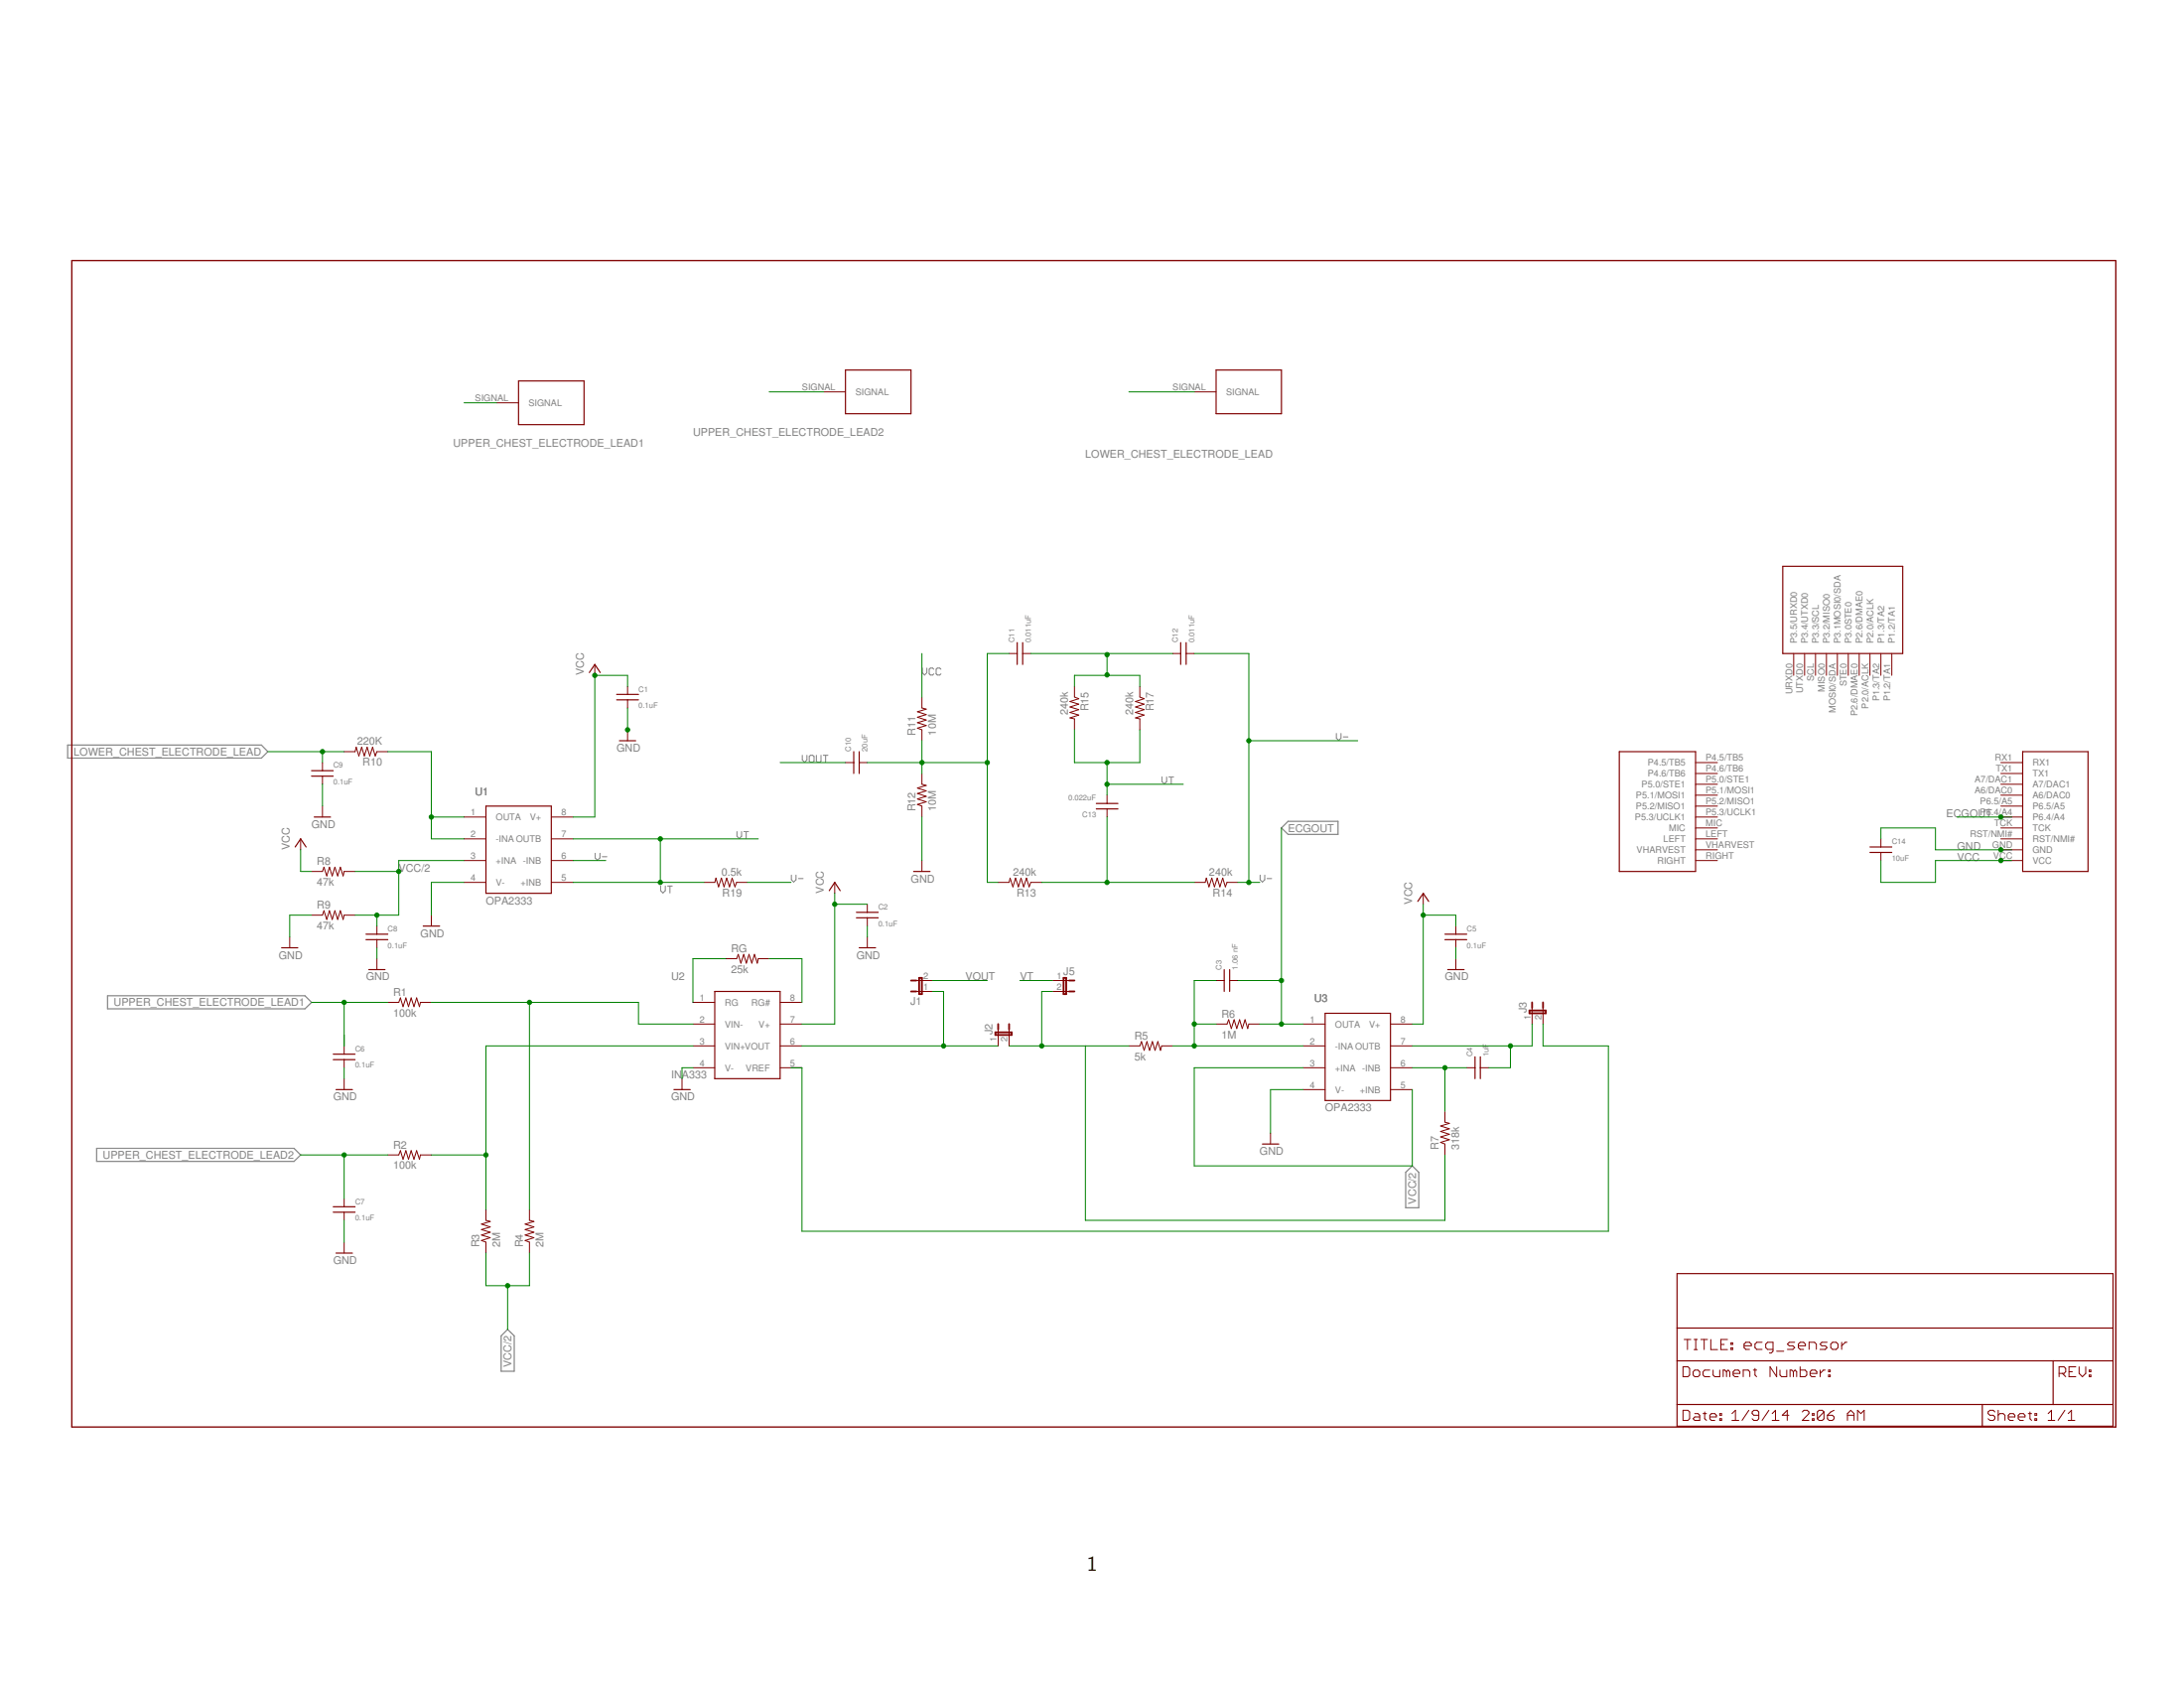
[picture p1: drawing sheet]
<svg xmlns="http://www.w3.org/2000/svg" width="279mm" height="216mm" viewBox="0 0 279 216" stroke-linecap="round" stroke-linejoin="round" font-family="sans-serif">
<g fill="none" stroke="#808080" stroke-width=".13">
<path d="M102.6 96.6v.6l.3 .3 .3-.3v-.6M103.7 96.6h.3l.1 .2v.5l-.1 .2h-.3l-.2-.2v-.5zM104.4 96.6v.7l.2 .2h.3l.1-.2v-.7M105.3 96.6h.6M105.6 96.6v.9M118 85.4v.6l.3 .3 .3-.3v-.6M119.5 85.6l-.2-.2h-.3l-.1 .2v.6l.1 .1h.3l.2-.1M120.4 85.6l-.2-.2h-.3l-.1 .2v.6l.1 .1h.3l.2-.1M148.7 99.4v.6l.2 .3 .3-.3v-.6M149.5 99.4h.6M149.8 99.4v.9M171 93.8v.6l.3 .3 .3-.3v-.6"/>
<path d="M171.9 94.3h.5M76.1 109.1v.6l.3 .3 .4-.3v-.6M77 109.6h.6M84.5 113.3v.6l.3 .3 .3-.3v-.6M85.4 113.3h.6M85.7 113.3v.9M94.3 106.4v.6l.3 .3 .3-.3v-.6M95.2 106.4h.6M95.5 106.4v.9M101.2 111.9v.6l.3 .3 .3-.3v-.6M102.2 112.4h.5M161.2 111.9v.6l.3 .3 .3-.3v-.6"/>
<path d="M162.1 112.4h.6"/>
</g>
<path d="M8.7 95.3h24.7l.9 .8-.9 .9h-24.7zM163.9 105.9l.9-.8h6.4v1.6h-6.4zM13.8 127.4h25.2l.9 .8-.9 .8h-25.2zM12.4 146.9h25.2l.9 .8-.9 .8h-25.2zM179.8 149.9l.9-.8 .8 .8v4.6h-1.7zM64.9 170l.9 .9v4.5h-1.7v-4.5z" fill="none" stroke="#808080" stroke-width=".15"/>
<path d="M9.2 33.3h261.5v149.2h-261.5z" fill="none" stroke="#800000" stroke-width=".17"/>
<g fill="none" stroke="#800000" stroke-width=".13">
<path d="M63.6 51.5h2.7M105.4 50.1h2.8M152.8 50.1h2.8M41.3 97.5v1.1M41.3 99.3v1M44 96.1h1.4l.2-.5 .3 1.1 .4-1.1 .3 1.1 .4-1.1 .3 1.1 .4-1.1 .3 1.1 .2-.6h1.4M76.1 85v1.4M80.3 87.8v1M80.3 89.5v1.1M80.3 93.3v1.4M108.2 97.5h1M109.9 97.5h1.1"/>
<path d="M117.9 89.2v1.4l.6 .1-1.1 .3 1.1 .4-1.1 .3 1.1 .4-1.1 .3 1.1 .4-1.1 .3 .5 .2v1.4M117.9 98.9v1.4l.6 .2-1.1 .3 1.1 .4-1.1 .3 1.1 .4-1.1 .3 1.1 .4-1.1 .3 .5 .2v1.4M129.1 83.6h1M130.8 83.6h1.1M137.5 87.8v1.4l.5 .2-1.1 .3 1.1 .4-1.1 .3 1.1 .4-1.1 .3 1.1 .4-1.1 .3 .6 .1v1.4M145.8 87.8v1.4l.6 .2-1.1 .3 1.1 .4-1.1 .3 1.1 .4-1.1 .3 1.1 .4-1.1 .3 .5 .1v1.4M150 83.6h1M151.7 83.6h1.1M216.9 97.5h2.8M216.9 98.9h2.8M229.5 83.6v2.8M230.9 83.6v2.8"/>
<path d="M232.3 83.6v2.8M233.7 83.6v2.8M235.1 83.6v2.8M236.5 83.6v2.8M237.8 83.6v2.8M239.2 83.6v2.8M240.6 83.6v2.8M242 83.6v2.8M256 97.5h2.8M256 98.9h2.8M37.1 119.8v1.4M38.5 107.3v1.4"/>
<path d="M39.9 111.5h1.4l.1-.6 .4 1.1 .3-1.1 .4 1.1 .3-1.1 .4 1.1 .3-1.1 .4 1.1 .1-.5h1.4M39.9 117.1h1.4l.1-.6 .4 1.1 .3-1.1 .4 1.1 .3-1.1 .4 1.1 .3-1.1 .4 1.1 .1-.5h1.4M41.3 103.1v1.4M48.2 118.4v1.1M55.2 117.1v1.3M59.4 104.5h2.8M59.4 107.3h2.8M59.4 110.1h2.8M59.4 112.9h2.8M70.5 104.5h2.8M70.5 107.3h2.8M70.5 110.1h2.8"/>
<path d="M70.5 112.9h2.8M90 112.9h1.4l.2-.6 .3 1.1 .4-1.1 .3 1.1 .4-1.1 .3 1.1 .4-1.1 .3 1.1 .2-.5h1.4M106.8 112.9v1.4M111 115.7v1M111 117.4v1M111 119.8v1.4M117.9 110.1v1.4M127.7 112.9h1.4l.1-.6 .4 1.1 .3-1.1 .4 1.1 .3-1.1 .4 1.1 .3-1.1 .4 1.1 .2-.5h1.4M141.6 101.7v1.1M141.6 103.5v1M152.8 112.9h1.4l.1-.6 .4 1.1 .3-1.1 .4 1.1 .3-1.1 .4 1.1 .3-1.1 .4 1.1 .2-.5h1.4M182.1 114.3v1.4"/>
<path d="M186.2 118.4v1.1M216.9 104.5h2.8M216.9 107.3h2.8M216.9 110.1h2.8M216.9 108.7h2.8M216.9 105.9h2.8M216.9 103.1h2.8M216.9 101.7h2.8M216.9 100.3h2.8M240.6 107.3v1M240.6 109v1.1M256 104.5h2.8"/>
<path d="M256 107.3h2.8M256 110.1h2.8M256 108.7h2.8M256 105.9h2.8M256 103.1h2.8M256 101.7h2.8M256 100.3h2.8M44 133.8v1M44 135.5v1.1M44 138v1.4M48.2 120.2v1M48.2 122.6v1.4"/>
<path d="M49.6 128.2h1.4l.2-.6 .4 1.2 .3-1.2 .4 1.2 .3-1.2 .4 1.2 .3-1.2 .4 1.2 .1-.6h1.4M87.2 138v1.4M88.6 128.2h2.8M88.6 131h2.8M88.6 133.8h2.8M88.6 136.6h2.8M92.8 122.6h1.4l.2-.5 .4 1.1 .3-1.1 .4 1.1 .3-1.1 .4 1.1 .3-1.1 .4 1.1 .1-.6h1.4M99.8 128.2h2.8M99.8 131h2.8M99.8 133.8h2.8M99.8 136.6h2.8M117.2 125.4h2.1"/>
<path d="M117.2 126.8h2.1M127.7 131.7v2.1M129.1 131.7v2.1M134.7 125.4h2.1M134.7 126.8h2.1M144.4 133.8h1.4l.2-.6 .4 1.1 .3-1.1 .4 1.1 .3-1.1 .4 1.1 .3-1.1 .4 1.1 .1-.5h1.4M155.6 131h1.4l.2-.6 .3 1.2 .4-1.2 .3 1.2 .4-1.2 .3 1.2 .4-1.2 .3 1.2 .2-.6h1.4M155.6 125.4h1M157.3 125.4h1.1M166.7 131h2.8M166.7 133.8h2.8M166.7 136.6h2.8"/>
<path d="M166.7 139.4h2.8M177.9 131h2.8M177.9 133.8h2.8M177.9 136.6h2.8M177.9 139.4h2.8M186.2 120.2v1M186.2 122.6v1.4M187.6 136.6h1.1M189.4 136.6h1M196 128.9v2.1M197.4 128.9v2.1M44 153.3v1"/>
<path d="M44 155v1.1M44 158.9v1.4M49.6 147.7h1.4l.2-.5 .4 1.1 .3-1.1 .4 1.1 .3-1.1 .4 1.1 .3-1.1 .4 1.1 .1-.6h1.4M62.2 154.7v1.4l.5 .1-1.1 .4 1.1 .3-1.1 .4 1.1 .3-1.1 .4 1.1 .3-1.1 .4 .6 .2v1.4M67.7 154.7v1.4l.6 .1-1.1 .4 1.1 .3-1.1 .4 1.1 .3-1.1 .4 1.1 .3-1.1 .4 .5 .2v1.4M162.5 144.9v1.4M184.8 142.1v1.4l.6 .2-1.1 .3 1.1 .4-1.1 .3 1.1 .4-1.1 .3 1.1 .4-1.1 .3 .5 .2v1.4M215.3 174.8h.6l.3 .2v.9l-.3 .2h-.6zM215.5 171.3h.8M215.9 171.3v1.3M216.6 175.5l.2-.3h.4l.2 .3v.4l-.2 .2h-.4l-.2-.2zM216.7 171.3h.4"/>
<path d="M216.7 172.6h.4M216.9 171.3v1.3M217.6 171.3h.8M218 171.3v1.3M218.7 175.2h-.6l-.2 .3v.4l.2 .2h.6M218.9 171.3v1.3h.8M219.2 175.2v.7l.2 .2h.6v-.9M220.2 172h.4M220.9 175.5l-.2-.3h-.2v.9M220.9 175.5v.6M220.9 175.5l.2-.3 .2 .3v.6M221 171.3h-.8v1.3h.8"/>
<path d="M221.4 172.4h.3v.2h-.3zM221.4 171.7h.3v.3h-.3zM221.7 175.7h.9v-.2l-.2-.3h-.5l-.2 .3v.4l.2 .2h.5M223 176.1v-.9h.6l.3 .3v.6M223.1 172.1h.9v-.2l-.2-.2h-.4l-.3 .2v.5l.3 .2h.4M224.3 175.2h.4M224.5 175v.9l.2 .2M225.4 171.7h-.7l-.2 .2v.5l.2 .2h.7M226.8 172.6h-.7l-.2-.2v-.5l.2-.2h.7v1.1l-.2 .3h-.2M227.3 174.8v1.3l-.9-1.3v1.3M227.3 172.8h.9M227.7 175.2v.7l.2 .2h.7v-.9"/>
<path d="M229.4 175.5l-.2-.3h-.2v.9M229.4 175.5v.6M229.4 175.5l.2-.3 .2 .3v.6M229.6 171.7h-.7l-.2 .2 .2 .2h.5l.2 .3-.2 .2h-.7M230.1 172.1h.9v-.2l-.3-.2h-.4l-.2 .2v.5l.2 .2h.4M230.3 174.8v1.3h.6l.2-.2v-.4l-.2-.3h-.6M231.4 172.6v-.9h.7l.3 .2v.7M231.6 175.7h.8v-.2l-.2-.3h-.4l-.2 .3v.4l.2 .2h.4M232.9 175.2v.9M233.5 175.2h-.2l-.4 .5M233.7 171.7h-.6l-.3 .2 .3 .2h.4l.2 .3-.2 .2h-.7M233.9 175.9h.2v.2h-.2z"/>
<path d="M233.9 175.2h.2v.3h-.2zM234.2 171.9l.2-.2h.5l.2 .2v.5l-.2 .2h-.5l-.2-.2zM235.6 171.7v.9M236.3 171.7h-.2l-.5 .4M263.4 175.7h.7l.2-.2v-.5l-.2-.2h-.7v1.3M263.8 175.7l.5 .4M264.7 175.5h.4M265.6 174.8h-.9v1.3h.9M266 174.8v.9l.4 .4 .4-.4v-.9M267.3 175.9h.2v.2h-.2zM267.3 175.2h.2v.3h-.2zM215.3 180.4h.6l.3 .2v.9l-.3 .2h-.6z"/>
<path d="M216.8 180.8h.4l.2 .2v.7h-.6l-.2-.2 .2-.3h.6M217.9 180.8h.4M218.1 180.6v.9l.2 .2M218.7 181.2h.9v-.2l-.2-.2h-.5l-.2 .2v.5l.2 .2h.5M220 181.5h.2v.2h-.2zM220 180.8h.2v.2h-.2zM221.6 181.7h.8M221.6 180.8l.4-.4v1.3M223.7 180.4l-.8 1.3M225 181h-.6l-.2-.2v-.2l.2-.2h.4l.2 .2v.9l-.2 .2h-.4l-.2-.2M226.3 180.4l-.9 1.3M226.7 181.7h.9"/>
<path d="M226.7 180.8l.4-.4v1.3M228.9 181h-.9l.6-.6v1.3M230.6 180.6l.2-.2h.4l.2 .2v.2l-.8 .9h.8M231.9 181.5h.2v.2h-.2zM231.9 180.8h.2v.2h-.2zM233.3 180.6v.9l-.2 .2h-.4l-.2-.2M233.3 180.6l-.2-.2h-.4l-.2 .2v.9M233.3 180.6l-.8 .9M233.8 181h.6l.2 .2v.3l-.2 .2h-.4l-.2-.2zM234.6 180.4l-.4 .2-.4 .4M236.3 181h.9M236.3 181.7v-.9l.5-.4 .4 .4v.9"/>
<path d="M237.6 181.7v-1.3l.5 .4 .4-.4v1.3M255.2 180.6l-.2-.2h-.4l-.3 .2v.2l.3 .2h.4l.2 .2v.3l-.2 .2h-.4l-.3-.2M255.6 181l.2-.2h.5l.2 .2v.7M255.6 180.4v1.3M256.9 181.2h.9v-.2l-.2-.2h-.5l-.2 .2v.5l.2 .2h.5M258.2 181.2h.9v-.2l-.3-.2h-.4l-.2 .2v.5l.2 .2h.4M259.5 180.8h.4M259.7 180.6v.9l.2 .2M260.3 181.5h.3v.2h-.3zM260.3 180.8h.3v.2h-.3zM262 181.7h.9M262 180.8l.4-.4v1.3"/>
<path d="M264.2 180.4l-.9 1.3M264.6 181.7h.8M264.6 180.8l.4-.4v1.3"/>
</g>
<g fill="none" stroke="#800000" stroke-width=".15">
<path d="M66.3 48.7h8.4v5.6h-8.4zM108.2 47.3h8.3v5.6h-8.3zM155.6 47.3h8.3v5.6h-8.3zM228.1 72.4h15.3v11.2h-15.3zM39.9 98.6h2.7M39.9 99.3h2.7M75.4 86l.7-1 .7 1M78.9 88.8h2.8M78.9 89.5h2.8M79.2 94.7h2.1M109.2 96.1v2.8M109.9 96.1v2.8"/>
<path d="M130.1 82.2v2.8M130.8 82.2v2.8M151 82.2v2.8M151.7 82.2v2.8M207.2 96.1h9.7v15.4h-9.7zM258.8 96.1h8.3v15.4h-8.3zM37.8 108.3l.7-1 .7 1M40.2 104.5h2.1M46.8 119.5h2.8M54.1 118.4h2.1M62.2 103.1h8.3v11.2h-8.3zM106.1 113.9l.7-1 .7 1"/>
<path d="M109.6 116.7h2.8M109.6 117.4h2.8M116.9 111.5h2.1M140.3 103.5h2.7M140.3 102.8h2.7M181.4 115.3l.7-1 .7 1M184.8 119.5h2.8M239.2 108.3h2.8M239.2 109h2.8M36 121.2h2.1M42.6 134.8h2.8M42.6 135.5h2.8"/>
<path d="M43 139.4h2.1M46.8 120.2h2.8M47.2 124h2.1M86.2 139.4h2.1M91.4 126.8h8.4v11.2h-8.4zM109.9 121.2h2.1M156.6 124v2.8M157.3 124v2.8M169.5 129.6h8.4v11.2h-8.4zM184.8 120.2h2.8M185.2 124h2.1M188.7 135.2v2.8"/>
<path d="M189.4 135.2v2.8M42.6 154.3h2.8M42.6 155h2.8M161.5 146.3h2.1M43 160.3h2.1M214.5 162.9h55.8v19.5h-55.8zM214.5 174.1h55.8M214.5 179.6h55.8M214.5 169.9h55.8M253.6 179.6v2.8M262.7 174.1v5.5"/>
</g>
<path d="M116.5 126.8h.7M116.5 125.4h.7M117.6 125.1h.3v2h-.3zM127.3 132h2.1v.4h-2.1zM127.7 131v.7M129.1 131v.7M136.1 125.1h.3v2h-.3zM136.8 126.8h.7M136.8 125.4h.7M195.7 129.2h2.1v.4h-2.1zM196 128.2v.7M197.4 128.2v.7" fill="none" stroke="#800000" stroke-width=".23"/>
<g fill="none" stroke="#008000" stroke-width=".13">
<path d="M59.4 51.5h4.2M98.4 50.1h7M144.4 50.1h8.4M34.3 96.1h9.7M41.3 96.1v1.4M49.6 96.1h5.6v11.2h4.2M80.3 87.8v-1.4h-4.2v18.1h-2.8M80.3 90.6v2.7M99.8 97.5h8.4M111 97.5h15.3M117.9 83.6v5.6M117.9 94.7v4.2"/>
<path d="M129.1 83.6h-2.8v29.3h1.4M131.9 83.6h18.1M137.5 87.8v-1.4h8.3v1.4M137.5 93.3v4.2h8.3v-4.2M141.6 83.6v2.8M141.6 97.5v4.2M152.8 83.6h7v29.3M159.8 94.7h13.9M38.5 108.7v2.8h1.4M39.9 117.1h-2.8v2.7M41.3 100.3v2.8M45.4 111.5h5.6"/>
<path d="M48.2 117.1v1.3M55.2 104.5h4.2M59.4 112.9h-4.2v4.2M59.4 110.1h-8.4v7h-5.6M73.3 112.9h16.7M73.3 110.1h4.2M73.3 107.3h23.7M84.5 107.3v5.6M95.6 112.9h5.6M106.8 114.3v16.7h-4.2M106.8 115.7h4.2M111 118.4v1.4"/>
<path d="M117.9 104.5v5.6M133.3 112.9h19.5M141.6 104.5v8.4M141.6 100.3h9.8M158.4 112.9h2.8M163.9 105.9v25.1M182.1 117.1h4.1v1.3M182.1 115.7v15.3h-1.4M240.6 110.1v2.8h7v-2.8h9.8M240.6 107.3v-1.4h7v2.8h9.8M250.4 104.5h7M39.9 128.2h9.7"/>
<path d="M44 128.2v5.6M44 136.6v1.4M48.2 121.2v1.4M55.2 128.2h26.5v2.8h6.9M67.7 128.2v26.5M88.6 136.6h-1.4v1.4M88.6 133.8h-26.4v20.9M92.8 122.6h-4.2v5.6M98.4 122.6h4.2v5.6M102.6 133.8h25.1M119.3 125.4h7M119.3 126.8h1.4v7"/>
<path d="M129.1 133.8h15.3M130.5 125.4h4.2M134.7 126.8h-1.4v7M138.9 133.8v22.3h45.9v-8.4M150 133.8h16.7M152.8 131h2.8M155.6 125.4h-2.8v8.4M158.4 125.4h5.5M161.2 131h5.5M166.7 139.4h-4.2v5.5M166.7 136.6h-13.9v12.5h27.9v-9.7M180.7 136.6h6.9"/>
<path d="M184.8 136.6v5.5M186.2 121.2v1.4M193.2 133.8v2.8h-2.8M196 131v2.8h-15.3M197.4 131v2.8h8.4v23.7h-103.2v-20.9h-1.4M38.5 147.7h11.1M44 147.7v5.6M44 156.1v2.8M55.2 147.7h7M62.2 160.3v4.1h5.5v-4.1M64.9 164.4v5.6"/>
</g>
<g fill="#008000" stroke="#008000" stroke-width=".13">
<circle cx="80.3" cy="93.3" r=".28"/>
<circle cx="256" cy="108.7" r=".28"/>
<circle cx="106.8" cy="115.7" r=".28"/>
<circle cx="182.1" cy="117.1" r=".28"/>
<circle cx="76.1" cy="86.4" r=".28"/>
<circle cx="256" cy="110.1" r=".28"/>
<circle cx="152.8" cy="133.8" r=".28"/>
<circle cx="152.8" cy="131" r=".28"/>
<circle cx="163.9" cy="131" r=".28"/>
<circle cx="163.9" cy="125.4" r=".28"/>
<circle cx="256" cy="104.5" r=".28"/>
<circle cx="51" cy="111.5" r=".28"/>
<circle cx="48.2" cy="117.1" r=".28"/>
<circle cx="64.9" cy="164.4" r=".28"/>
<circle cx="184.8" cy="136.6" r=".28"/>
<circle cx="44" cy="147.7" r=".28"/>
<circle cx="62.2" cy="147.7" r=".28"/>
<circle cx="67.7" cy="128.2" r=".28"/>
<circle cx="44" cy="128.2" r=".28"/>
<circle cx="41.3" cy="96.1" r=".28"/>
<circle cx="193.2" cy="133.8" r=".28"/>
<circle cx="55.2" cy="104.5" r=".28"/>
<circle cx="141.6" cy="86.3" r=".28"/>
<circle cx="141.6" cy="83.7" r=".28"/>
<circle cx="141.6" cy="97.5" r=".28"/>
<circle cx="141.6" cy="100.3" r=".28"/>
<circle cx="84.5" cy="107.3" r=".28"/>
<circle cx="84.5" cy="112.9" r=".28"/>
<circle cx="159.8" cy="94.7" r=".28"/>
<circle cx="159.8" cy="112.9" r=".28"/>
<circle cx="120.7" cy="133.8" r=".28"/>
<circle cx="117.9" cy="97.5" r=".28"/>
<circle cx="126.3" cy="97.5" r=".28"/>
<circle cx="141.6" cy="112.9" r=".28"/>
<circle cx="133.3" cy="133.8" r=".28"/>
</g>
<text font-size="2.7" x="139" y="200.9">1</text>
<g font-size="1.4" fill="#808080">
<text x="58" y="57.1">UPPER_CHEST_ELECTRODE_LEAD1</text>
<text x="88.7" y="55.7">UPPER_CHEST_ELECTRODE_LEAD2</text>
<text x="138.8" y="58.5">LOWER_CHEST_ELECTRODE_LEAD</text>
<text x="74.7" y="86.4" transform="rotate(-90 74.7 86.4)">VCC</text>
<text x="45.7" y="95.3">220K</text>
<text x="117.1" y="94" transform="rotate(-90 117.1 94)">R11</text>
<text x="119.7" y="94" transform="rotate(-90 119.7 94)">10M</text>
<text x="136.6" y="91.5" transform="rotate(-90 136.6 91.5)">240k</text>
<text x="139.2" y="91" transform="rotate(-90 139.2 91)">R15</text>
<text x="145" y="91.5" transform="rotate(-90 145 91.5)">240k</text>
<text x="147.6" y="91" transform="rotate(-90 147.6 91)">R17</text>
<text x="9.4" y="96.6">LOWER_CHEST_ELECTRODE_LEAD</text>
<text x="46.4" y="97.9">R10</text>
<text x="60.8" y="101.7">U1</text>
<text x="78.9" y="96.1">GND</text>
<text x="39.9" y="105.9">GND</text>
<text x="117.1" y="103.8" transform="rotate(-90 117.1 103.8)">R12</text>
<text x="119.7" y="103.8" transform="rotate(-90 119.7 103.8)">10M</text>
<text x="164.8" y="106.4">ECGOUT</text>
<text x="249" y="104.5">ECGOUT</text>
<text x="37.1" y="108.7" transform="rotate(-90 37.1 108.7)">VCC</text>
<text x="40.5" y="113.3">47k</text>
<text x="40.5" y="110.6">R8</text>
<text x="51" y="111.5">VCC/2</text>
<text x="92.3" y="112">0.5k</text>
<text x="116.5" y="112.9">GND</text>
<text x="129.6" y="112">240k</text>
<text x="154.7" y="112">240k</text>
<text x="250.4" y="108.7">GND</text>
<text x="250.4" y="110.1">VCC</text>
<text x="40.5" y="118.9">47k</text>
<text x="40.5" y="116.2">R9</text>
<text x="53.8" y="119.8">GND</text>
<text x="62.2" y="115.7">OPA2333</text>
<text x="92.4" y="114.7">R19</text>
<text x="105.4" y="114.3" transform="rotate(-90 105.4 114.3)">VCC</text>
<text x="130.1" y="114.7">R13</text>
<text x="155.1" y="114.7">R14</text>
<text x="180.7" y="115.7" transform="rotate(-90 180.7 115.7)">VCC</text>
<text x="35.7" y="122.6">GND</text>
<text x="46.8" y="125.4">GND</text>
<text x="85.9" y="125.4">U2</text>
<text x="93.5" y="124.4">25k</text>
<text x="93.5" y="121.8">RG</text>
<text x="109.6" y="122.6">GND</text>
<text x="123.5" y="125.4">VOUT</text>
<text x="130.5" y="125.4">VT</text>
<text x="136.1" y="124.7">J5</text>
<text x="184.9" y="125.4">GND</text>
<text x="14.5" y="128.7">UPPER_CHEST_ELECTRODE_LEAD1</text>
<text x="50.3" y="130">100k</text>
<text x="50.3" y="127.4">R1</text>
<text x="116.5" y="128.5">J1</text>
<text x="156.3" y="130.2">R6</text>
<text x="168.1" y="128.2">U3</text>
<text x="195.3" y="129.6" transform="rotate(-90 195.3 129.6)">J3</text>
<text x="85.9" y="138">INA333</text>
<text x="127" y="132.4" transform="rotate(-90 127 132.4)">J2</text>
<text x="145.1" y="135.6">5k</text>
<text x="145.1" y="133">R5</text>
<text x="156.3" y="132.8">1M</text>
<text x="42.6" y="140.7">GND</text>
<text x="85.9" y="140.7">GND</text>
<text x="169.5" y="142.1">OPA2333</text>
<text x="13.2" y="148.2">UPPER_CHEST_ELECTRODE_LEAD2</text>
<text x="50.3" y="149.5">100k</text>
<text x="50.3" y="146.9">R2</text>
<text x="161.2" y="147.7">GND</text>
<text x="184" y="147" transform="rotate(-90 184 147)">R7</text>
<text x="186.7" y="147" transform="rotate(-90 186.7 147)">318k</text>
<text x="181.2" y="154" transform="rotate(-90 181.2 154)">VCC/2</text>
<text x="42.6" y="161.7">GND</text>
<text x="61.3" y="159.6" transform="rotate(-90 61.3 159.6)">R3</text>
<text x="64" y="159.6" transform="rotate(-90 64 159.6)">2M</text>
<text x="66.9" y="159.6" transform="rotate(-90 66.9 159.6)">R4</text>
<text x="69.5" y="159.6" transform="rotate(-90 69.5 159.6)">2M</text>
<text x="65.4" y="174.9" transform="rotate(-90 65.4 174.9)">VCC/2</text>
</g>
<g font-size="1.2" fill="#808080">
<text x="60.8" y="51.3">SIGNAL</text>
<text x="67.6" y="51.9">SIGNAL</text>
<text x="102.6" y="49.9">SIGNAL</text>
<text x="109.5" y="50.5">SIGNAL</text>
<text x="150" y="49.9">SIGNAL</text>
<text x="156.9" y="50.5">SIGNAL</text>
<text x="229.9" y="82.3" transform="rotate(-90 229.9 82.3)">P3.5/URXD0</text>
<text x="231.3" y="82.3" transform="rotate(-90 231.3 82.3)">P3.4/UTXD0</text>
<text x="232.7" y="82.3" transform="rotate(-90 232.7 82.3)">P3.3/SCL</text>
<text x="234.1" y="82.3" transform="rotate(-90 234.1 82.3)">P3.2/MISO0</text>
<text x="235.5" y="82.3" transform="rotate(-90 235.5 82.3)">P3.1MOSI0/SDA</text>
<text x="236.9" y="82.3" transform="rotate(-90 236.9 82.3)">P3.0STE0</text>
<text x="238.3" y="82.3" transform="rotate(-90 238.3 82.3)">P2.6/DMAE0</text>
<text x="239.7" y="82.3" transform="rotate(-90 239.7 82.3)">P2.0/ACLK</text>
<text x="241" y="82.3" transform="rotate(-90 241 82.3)">P1.3/TA2</text>
<text x="242.4" y="82.3" transform="rotate(-90 242.4 82.3)">P1.2/TA1</text>
<text x="229.3" y="88.8" transform="rotate(-90 229.3 88.8)">URXD0</text>
<text x="230.7" y="88.7" transform="rotate(-90 230.7 88.7)">UTXD0</text>
<text x="232.1" y="87.1" transform="rotate(-90 232.1 87.1)">SCL</text>
<text x="233.5" y="88.5" transform="rotate(-90 233.5 88.5)">MISO0</text>
<text x="236.3" y="87.8" transform="rotate(-90 236.3 87.8)">STE0</text>
<text x="240.4" y="89.7" transform="rotate(-90 240.4 89.7)">P1.3/TA2</text>
<text x="241.8" y="89.7" transform="rotate(-90 241.8 89.7)">P1.2/TA1</text>
<text x="234.9" y="91.2" transform="rotate(-90 234.9 91.2)">MOSI0/SDA</text>
<text x="237.6" y="91.6" transform="rotate(-90 237.6 91.6)">P2.6/DMAE0</text>
<text x="239" y="90.6" transform="rotate(-90 239 90.6)">P2.0/ACLK</text>
<text x="210" y="100.7">P5.0/STE1</text>
<text x="210.8" y="98">P4.5/TB5</text>
<text x="210.8" y="99.4">P4.6/TB6</text>
<text x="218.2" y="97.3">P4.5/TB5</text>
<text x="218.2" y="98.7">P4.6/TB6</text>
<text x="218.2" y="100.1">P5.0/STE1</text>
<text x="218.2" y="101.5">P5.1/MOSI1</text>
<text x="252.6" y="101.5">A6/DAC0</text>
<text x="252.6" y="100.1">A7/DAC1</text>
<text x="255.2" y="97.3">RX1</text>
<text x="255.3" y="98.7">TX1</text>
<text x="260" y="100.7">A7/DAC1</text>
<text x="260" y="99.3">TX1</text>
<text x="260" y="97.9">RX1</text>
<text x="60.2" y="104.3">1</text>
<text x="60.2" y="107.1">2</text>
<text x="63.4" y="104.9">OUTA</text>
<text x="63.4" y="107.7">-INA OUTB</text>
<text x="67.8" y="104.9">V+</text>
<text x="71.8" y="104.3">8</text>
<text x="71.8" y="107.1">7</text>
<text x="209.2" y="104.9">P5.3/UCLK1</text>
<text x="209.3" y="102.1">P5.1/MOSI1</text>
<text x="209.3" y="103.5">P5.2/MISO1</text>
<text x="212.8" y="107.7">LEFT</text>
<text x="213.5" y="106.3">MIC</text>
<text x="218.2" y="102.9">P5.2/MISO1</text>
<text x="218.2" y="104.3">P5.3/UCLK1</text>
<text x="218.2" y="105.7">MIC</text>
<text x="218.2" y="107.1">LEFT</text>
<text x="252" y="107.1">RST/NMI#</text>
<text x="253.3" y="104.3">P6.4/A4</text>
<text x="253.3" y="102.9">P6.5/A5</text>
<text x="255.1" y="105.7">TCK</text>
<text x="260" y="107.7">RST/NMI#</text>
<text x="260" y="106.3">TCK</text>
<text x="260" y="104.9">P6.4/A4</text>
<text x="260" y="103.5">P6.5/A5</text>
<text x="260" y="102.1">A6/DAC0</text>
<text x="60.2" y="109.9">3</text>
<text x="60.2" y="112.7">4</text>
<text x="63.4" y="110.5">+INA</text>
<text x="63.4" y="113.3">V-</text>
<text x="66.6" y="113.3">+INB</text>
<text x="66.9" y="110.5">-INB</text>
<text x="71.8" y="109.9">6</text>
<text x="71.8" y="112.7">5</text>
<text x="209.4" y="109.1">VHARVEST</text>
<text x="212" y="110.5">RIGHT</text>
<text x="218.2" y="108.5">VHARVEST</text>
<text x="218.2" y="109.9">RIGHT</text>
<text x="254.9" y="108.5">GND</text>
<text x="255" y="109.9">VCC</text>
<text x="260" y="110.5">VCC</text>
<text x="260" y="109.1">GND</text>
<text x="118.1" y="125.2">2</text>
<text x="135.2" y="125.2">1</text>
<text x="89.5" y="128">1</text>
<text x="89.5" y="130.8">2</text>
<text x="92.7" y="128.6">RG</text>
<text x="92.7" y="131.4">VIN-</text>
<text x="96.1" y="128.6">RG#</text>
<text x="97.1" y="131.4">V+</text>
<text x="101.1" y="128">8</text>
<text x="101.1" y="130.8">7</text>
<text x="118.1" y="126.6">1</text>
<text x="135.2" y="126.6">2</text>
<text x="167.6" y="130.8">1</text>
<text x="170.8" y="131.4">OUTA</text>
<text x="175.1" y="131.4">V+</text>
<text x="179.2" y="130.8">8</text>
<text x="195.8" y="130.4" transform="rotate(-90 195.8 130.4)">1</text>
<text x="197.2" y="130.4" transform="rotate(-90 197.2 130.4)">2</text>
<text x="89.5" y="133.6">3</text>
<text x="89.5" y="136.4">4</text>
<text x="92.7" y="134.2">VIN+VOUT</text>
<text x="92.7" y="137">V-</text>
<text x="95.4" y="137">VREF</text>
<text x="101.1" y="133.6">6</text>
<text x="101.1" y="136.4">5</text>
<text x="127.5" y="133.2" transform="rotate(-90 127.5 133.2)">1</text>
<text x="128.9" y="133.2" transform="rotate(-90 128.9 133.2)">2</text>
<text x="167.6" y="133.6">2</text>
<text x="167.6" y="136.4">3</text>
<text x="170.8" y="134.2">-INA OUTB</text>
<text x="170.8" y="137">+INA</text>
<text x="174.3" y="137">-INB</text>
<text x="179.2" y="133.6">7</text>
<text x="179.2" y="136.4">6</text>
<text x="167.6" y="139.2">4</text>
<text x="170.8" y="139.8">V-</text>
<text x="174" y="139.8">+INB</text>
<text x="179.2" y="139.2">5</text>
</g>
<g font-size="1" fill="#7f7f7f">
<text x="129.8" y="82.2" transform="rotate(-90 129.8 82.2)">C11</text>
<text x="150.7" y="82.2" transform="rotate(-90 150.7 82.2)">C12</text>
<text x="81.7" y="88.5">C1</text>
<text x="42.6" y="98.2">C9</text>
<text x="108.9" y="96.1" transform="rotate(-90 108.9 96.1)">C10</text>
<text x="138.5" y="104.5">C13</text>
<text x="242" y="108">C14</text>
<text x="49.6" y="119.1">C8</text>
<text x="112.4" y="116.4">C2</text>
<text x="187.6" y="119.1">C5</text>
<text x="156.3" y="124" transform="rotate(-90 156.3 124)">C3</text>
<text x="45.4" y="134.5">C6</text>
<text x="188.3" y="135.2" transform="rotate(-90 188.3 135.2)">C4</text>
<text x="45.4" y="154">C7</text>
</g>
<g font-size="1" fill="#808080">
<text x="131.9" y="82.2" transform="rotate(-90 131.9 82.2)">0.011uF</text>
<text x="152.8" y="82.2" transform="rotate(-90 152.8 82.2)">0.011uF</text>
<text x="81.7" y="90.6">0.1uF</text>
<text x="42.6" y="100.3">0.1uF</text>
<text x="111" y="96.1" transform="rotate(-90 111 96.1)">20uF</text>
<text x="136.7" y="102.4">0.022uF</text>
<text x="242" y="110.1">10uF</text>
<text x="112.4" y="118.4">0.1uF</text>
<text x="49.6" y="121.2">0.1uF</text>
<text x="158.4" y="124" transform="rotate(-90 158.4 124)">1.06 nF</text>
<text x="187.6" y="121.2">0.1uF</text>
<text x="45.4" y="136.6">0.1uF</text>
<text x="190.4" y="135.2" transform="rotate(-90 190.4 135.2)">1uF</text>
<text x="45.4" y="156.1">0.1uF</text>
</g>
</svg>
